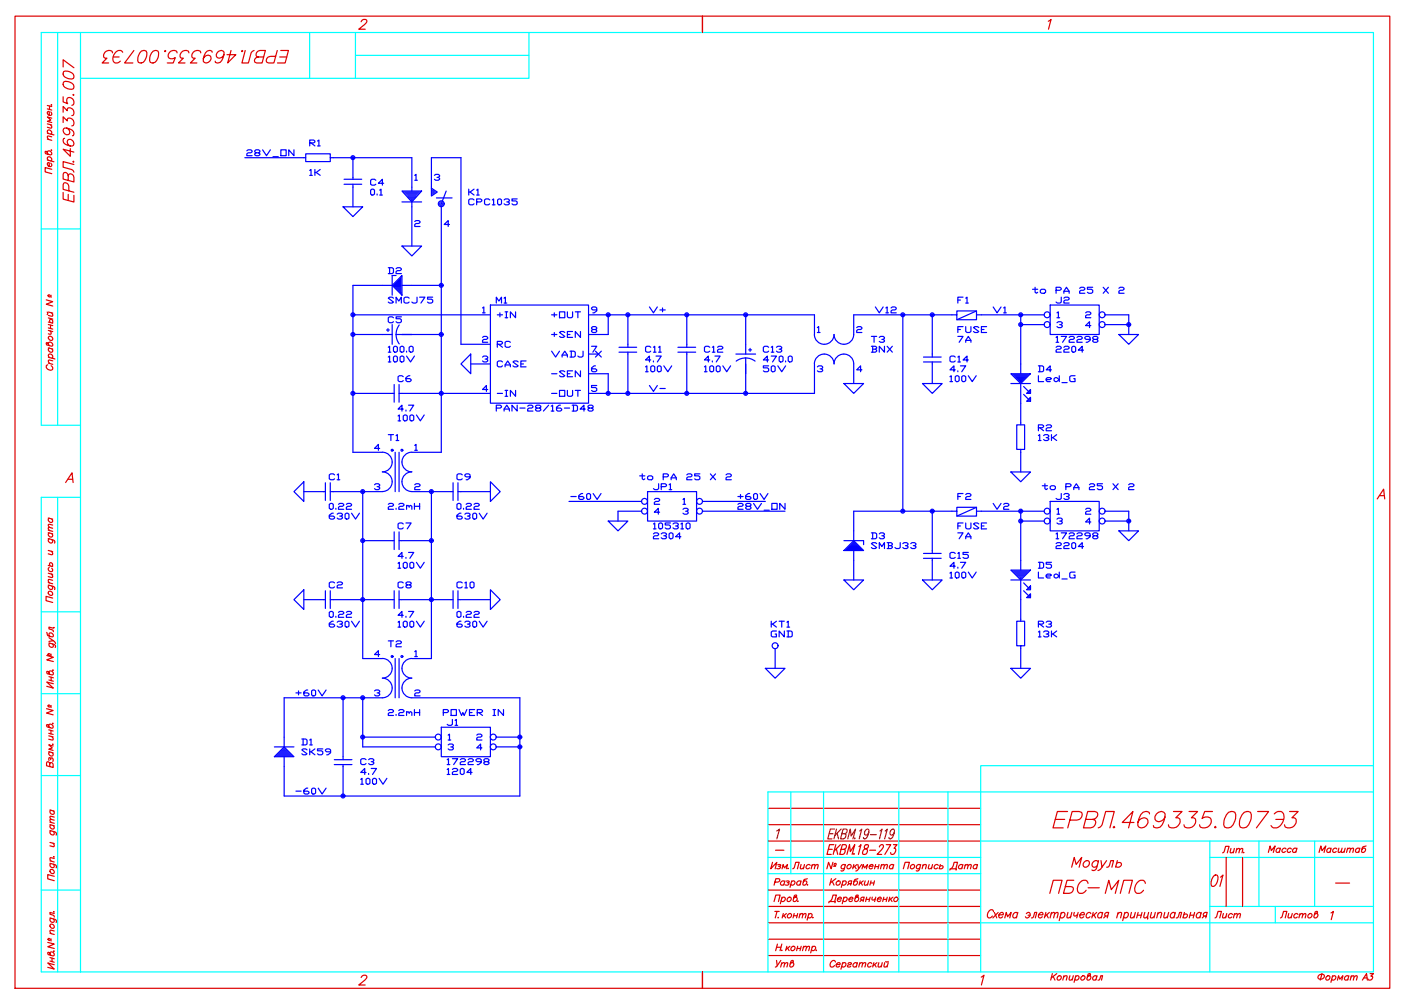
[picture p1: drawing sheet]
<svg xmlns="http://www.w3.org/2000/svg" width="297mm" height="210mm" viewBox="0 0 297 210" stroke-linecap="round" stroke-linejoin="round" font-family="sans-serif">
<!-- layer: FORMATKA -->
<g fill="none" stroke="#0ff" stroke-width=".25">
<path d="M12.2 6.9v83.3M17.1 6.9h274.1v199.2h-274.1zM17.1 6.9h-8.4v83.3h8.4M17.1 16.6h48.5M65.6 6.9v9.7M75.4 6.9v9.7h-9.8M75.4 11.7h36.7M112.1 6.9v9.7h-36.7M8.7 48.5h8.4M12.2 105.4v100.7M17.1 105.4h-8.4v100.7h8.4M8.7 129.7h8.4"/>
<path d="M8.7 147.1h8.4M8.7 164.4h8.4M167.7 167.9v17.3M174.6 167.9v38.2M190.6 167.9v38.2M201 167.9v38.2M207.9 178.3h83.3M256.5 178.3v27.8M266.9 178.3v13.9M278.7 178.3v13.9M291.2 162.3h-83.3v43.8M291.2 167.9h-128.4v38.2"/>
<path d="M8.7 188.7h8.4M162.8 185.2h45.1M162.8 181.8h45.1M207.9 195.7h83.3M256.5 181.8h34.7M256.5 192.2h34.7"/>
</g>
<g fill="none" stroke="#d00" stroke-width=".25">
<path d="M3.2 3.4h291.5v206.1h-291.5zM76.6 4.6a.65 .65 0 0 1 .5-.5 .65 .65 0 0 1 .7 .4l-.5 .7-1.2 1h1.3M148.9 6.9v-3.5v3.5M222.3 4.5l.5-.4-.5 2.1M10 32.4a.44 .44 0 0 1 .7-.3 .44 .44 0 0 1 0 .7l-1-.2-.1-.5 .3 .1 .3 .5M10 33.9l1.4 .4M10 29.5l1 .3M10 28.3l1.4 .3M10 26.3l1 .2M10 22.4l1 .2M10 23.1l1 .2M10.2 34a.41 .41 0 0 1-.1-.7 .41 .41 0 0 1 .7 .1l.2 .3-.2 .4"/>
<path d="M10.2 28.3a.41 .41 0 0 1-.1-.6 .41 .41 0 0 1 .7 0l.2 .3-.2 .4M10.7 26.4l.3 .4-.1 .3-.9-.1M10.8 34.6l.2 .3a.45 .45 0 0 1-.7 .3 .45 .45 0 0 1 0-.7h.1v.8M10.8 23.7l.2 .4a.45 .45 0 0 1-.7 .3 .45 .45 0 0 1 0-.8l.1 .1v.7M11 35.9l-1.4-.4v.9l1.4 .4M11 29l-.9-.1-.1 .3 .3 .4M11 25.1l-1-.3 .8 .7-.8 .2 1 .3M10 66.2l.1 .2-.1 .3M10.1 77.4h-.1a.73 .73 0 0 0 .2 1 .73 .73 0 0 0 1-.2l-.1-.4-.3-.3M10.3 73v-.2a.47 .47 0 0 1 .7-.1 .47 .47 0 0 1-.1 .7l-1-.3-.1-.4h.3l.4 .6M10.3 77l.9 .3M10.3 75.7l1.3 .4"/>
<path d="M10.3 73.8l.9 .2M10.3 70.1l.9 .2M10.3 68.8l.9 .2M10.3 69.5l.9 .3M10.3 68.3l.9 .2M10.3 67.4l.9 .3M10.3 66.2l.9 .2M10.3 71.4a.47 .47 0 0 1 .8 .1 .47 .47 0 0 1-.3 .7l-.5-.5zM10.5 75.8l-.2-.2a.35 .35 0 0 1 0-.4 .35 .35 0 0 1 .5-.1l.4 .4-.2 .4M10.5 73.8a.47 .47 0 0 0 0 .8 .47 .47 0 0 0 .7-.3l-.2-.4M10.6 70.1l.2 .7-.2 .1-.3-.1M10.7 68.4l-.2-.5a.33 .33 0 0 1 .4-.2 .33 .33 0 0 1 .3 .4l-.1 .4"/>
<path d="M10.7 68.9v.8M10.9 66.3l.3 .4-.1 .3-.8-.1M11.2 76.5l-.9-.1v.3l.2 .4M10.2 114.2l1.3 .4 .1 .5M10.2 119.9l1 .2M10.2 116.7l1 .3M10.2 112.9l1 .3M10.2 112.4l1 .3M10.2 109.8l1 .3M10.4 114.3a.49 .49 0 0 0 0 .7 .49 .49 0 0 0 .8-.1l-.2-.5M10.4 113a.46 .46 0 0 0 .1 .8 .46 .46 0 0 0 .7-.4l-.2-.3M10.4 109.9a.47 .47 0 0 0 0 .8 .47 .47 0 0 0 .8-.3l-.2-.4"/>
<path d="M10.6 120a.36 .36 0 0 1-.1-.4 .36 .36 0 0 1 .4-.3l.3 .4-.2 .4M10.9 116.9l.3 .4-.1 .3-.9-.2M11.2 112l-.9-.2-.1 .3 .3 .4M11.2 111.3l-.9-.1-.1 .2 .3 .4M13.9 102.3l1.4-2.1 .2 2.1M14.4 101.6h1M292 105.8l1.4-2.1 .2 2.1M292.5 105.1h1M9.9 139l1.4 .4-1.4 .5 1.4 .4M10.2 124.1l1.3 .4 .1 .5M10.2 123.5l1 .3M10.2 121.5l1 .3"/>
<path d="M10.3 125.4a.47 .47 0 0 1 .7 .1 .47 .47 0 0 1-.2 .7l-.5-.3zM10.4 136.3l1.2 .4 .2 .3-.1 .3M10.4 135.2l.9 .6-.9 .2M10.4 124.1a.46 .46 0 0 0 .1 .7 .46 .46 0 0 0 .7-.2l-.2-.4M10.4 120.3a.46 .46 0 0 0 .1 .8 .46 .46 0 0 0 .7-.3l-.2-.3M10.6 136.4a.47 .47 0 0 0 0 .7 .47 .47 0 0 0 .7-.3l-.2-.3M10.8 138.7v.4M10.9 121.7l.3 .4-.1 .3-.9-.1M11.2 126.8l-1.4-.4v1l1.4 .3M11.2 123l-.9-.1-.1 .3 .3 .4M11.3 135.8l.5 .6M10.3 154a.45 .45 0 0 1 .7-.4 .45 .45 0 0 1 0 .8l-1-.3-.1-.4h.3l.3 .6"/>
<path d="M10.3 159.4l1 .2M10.3 156l1 .2M10.3 154.7l1 .3M10.3 155.5l1 .2M10.4 142.7a.43 .43 0 0 1 .6-.3 .43 .43 0 0 1 0 .7l-1-.3-.1-.4h.4l.3 .6M10.4 143.5l.9 .2M10.4 144.2l.9 .2M10.5 159.4a.47 .47 0 0 0 .1 .8 .47 .47 0 0 0 .7-.3l-.2-.3M10.8 154.9v.7M10.8 143.6v.7M11 156.2l.3 .4-.1 .3-.9-.2M11.2 157.7l-.1 .1"/>
<path d="M11.2 153.3l-.1 .1M11.2 142v.2v-.1M11.3 158.2l-1-.3 .8 .7-.8 .2 1 .3M11.3 145l-1.4-.4 1.4 1.3-1.4-.4M10.5 161.9l-.2-.4h-.3l-.1 .9 1.4 .3v-.6l-.3-.4-.4 .1-.1 .7M10.6 176.1l1.2 .4 .1 .6M10.6 178.6l.9 .3M10.6 174.9l.9 .2M10.6 174.3l.9 .3M10.6 171.7l.9 .3M10.7 160.9l.3-.2 .1 .1 .1 .7M10.7 161.1l-.2-.5a.39 .39 0 0 0-.1 .6"/>
<path d="M10.8 176.1a.5 .5 0 0 0 0 .8 .5 .5 0 0 0 .7-.1l-.2-.5M10.8 174.9a.47 .47 0 0 0 0 .8 .47 .47 0 0 0 .7-.3l-.2-.4M10.8 171.8a.47 .47 0 0 0 0 .8 .47 .47 0 0 0 .7-.4l-.2-.3M11.2 178.8l.3 .4-.1 .3-.8-.2M11.5 173.9l-.8-.2-.1 .3 .2 .4M11.5 173.2l-.8-.1-.1 .2 .2 .4M162.8 178.3h45.1M162.8 174.9h45.1M162.8 171.4h45.1M10.1 199.8l1.4 .4-1.4 .5 1.4 .4M10.6 183l1.2 .4 .1 .6M10.6 194.6l1.2 .4 .1 .6"/>
<path d="M10.6 182.5l.9 .3M10.6 197.9l.9 .2M10.7 184.4a.47 .47 0 0 1 .7 .1 .47 .47 0 0 1-.3 .7l-.4-.3zM10.7 196a.47 .47 0 0 1 .7 .1 .47 .47 0 0 1-.3 .7l-.4-.3zM10.8 183.1a.46 .46 0 0 0 0 .7 .46 .46 0 0 0 .7-.2l-.2-.4M10.8 194.7a.46 .46 0 0 0 0 .7 .46 .46 0 0 0 .7-.3l-.2-.3M10.8 199.1v.4M11.4 181.6v.1M11.4 193.3h.1M11.5 185.8l-1.4-.4v.9l1.4 .4M11.5 182l-.8-.1-.1 .3 .2 .4M11.5 197.4l-.8-.2-.1 .3 .2 .4"/>
<path d="M11.5 193.7l-.9-.2v.3l.8 .3 .1 .3M162.8 199.1h45.1M162.8 195.7h45.1M162.8 192.2h45.1M162.8 188.7h45.1M163.8 182.8l-.4 1.4 1.3-1.4-.4 1.4M164.1 191.1l.4-1.3h.9l-.4 1.3M164.3 187h.8l.2-.6-.8-.1-.4 1.4M164.3 193.2h.9M164.7 193.2l-.3 1.4M164.9 183.4h.6l-.1 .2-.3 .1M165 194.5l.1 .1"/>
<path d="M165.3 183.7l.1 .1v.3h-.7M165.8 190.4l.1-.1a.35 .35 0 0 1 .5 0 .35 .35 0 0 1 .1 .4l-.5 .4-.4-.1M165.8 190.2l-.4 1.4M166.1 193.7l-.3 .9M166.2 194.1l.4 .5M166.4 187a.47 .47 0 0 0-.8 0 .47 .47 0 0 0 .3 .7l.3-.2M166.4 186.8l-.2 .9M166.7 186.8h.6l-.1 .3h-.3M166.7 193.7l-.8 .7M167 190.4l.3-.2a.44 .44 0 0 1 .4 .4 .44 .44 0 0 1-.4 .5 .44 .44 0 0 1-.4-.4zM167.1 193.9l.3-.2a.44 .44 0 0 1 .4 .4 .44 .44 0 0 1-.4 .5 .44 .44 0 0 1-.5-.4zM167.1 187.1l.2 .2-.1 .3h-.7"/>
<path d="M167.8 187l.5-.2a.49 .49 0 0 1 .1 .7 .49 .49 0 0 1-.7 0M167.9 186.8l-.4 1.3M168.3 194.2h.7M168.4 193.7l-.3 .9M168.6 190.2h.2a.47 .47 0 0 1 .1 .7 .47 .47 0 0 1-.7 0l.2-1 .5-.1-.1 .3-.5 .3M169.1 193.7l-.2 .9M169.2 191v.1M169.6 194l.4-.3 .2 .1-.1 .8M169.7 193.7l-.3 .9M169.8 187a.46 .46 0 0 0-.8 0 .46 .46 0 0 0 .3 .7l.4-.2M169.8 186.8l-.2 .9M170.2 194l.4-.3 .3 .1-.2 .8"/>
<path d="M171.2 186.3l-.7 .2-.3 1.1a.47 .47 0 0 0 .8-.2 .47 .47 0 0 0-.4-.6l-.3 .2M171.2 187.6h.1M171.4 193.9l.4-.2a.47 .47 0 0 1 .3 .7 .47 .47 0 0 1-.8 0M171.5 193.7l-.4 1.4M172.3 194.5l.1 .1M175.7 191.4l.1-.3h1.3l-.1 .3M175.9 191.1a1.56 1.56 0 0 0 .7-1.3h.7l-.3 1.3M176.3 186.3l-.4 1.4M176.5 186.9l.3 .8M176.6 182.8l-.4 1.4-.5-1.4-.4 1.4M176.7 183.7h.5M177.2 186.3l-1.2 .9"/>
<path d="M177.4 187l.3-.2a.34 .34 0 0 1 .4 .1 .34 .34 0 0 1 0 .4 .43 .43 0 0 1-.6 .4 .43 .43 0 0 1-.1-.7zM177.6 190.6h.8v-.1a.44 .44 0 0 0-.7 0 .44 .44 0 0 0 .3 .6l.3-.1M178.7 187l.3-.2a.46 .46 0 0 1 .3 .7 .46 .46 0 0 1-.8 0M178.7 186.8l-.3 1.3M178.9 190.4l.2-.1a.35 .35 0 0 1 .4 0 .35 .35 0 0 1 .1 .4l-.5 .4-.4-.1M178.9 190.2l-.3 1.4M179.2 183.5a.46 .46 0 0 0-.8 0 .46 .46 0 0 0 .3 .7l.4-.2M179.2 183.3l-.4 1.2-.5 .1M179.7 183.5a.4 .4 0 0 1 .7-.1 .4 .4 0 0 1-.1 .6 .41 .41 0 0 1-.6 .1 .41 .41 0 0 1 0-.6zM180 190.6h.8l.1-.1a.44 .44 0 0 0-.8 0 .44 .44 0 0 0 .3 .6l.3-.1M180 187.4l-.3 .3M180.4 187.4h-.4l-.1-.4 .3-.2h.4l-.3 .9"/>
<path d="M181 183.3l-.2 .9M181.2 183.7l.3 .5M181.6 190.2a.45 .45 0 0 1 .4 .7 .45 .45 0 0 1-.8 0l.3-1 .4-.1v.3l-.6 .3M181.7 183.3l-.8 .7M181.9 183.3l.1 .9 .7-.9M181.9 186.3l-.7 .3-.2 1a.47 .47 0 0 0 .7-.1 .47 .47 0 0 0-.3-.7l-.3 .2M182 184.2l-.6 .5M182.4 186.8l-.3 .9M182.5 187.1l.3 .6M182.7 190.8l-.4 .3M182.8 184.2l.2-.9 .3 .7 .6-.7-.2 .9M183 186.8l-.8 .6"/>
<path d="M183.1 190.8l-.5-.1v-.3l.6-.2-.2 .9M183.4 186.8l-.1 .8 .3 .1 .4-.3M183.6 190.7h.8M183.8 190.2l-.3 .9M184.2 186.8l-.3 .9M184.3 183.7h.8v-.1a.44 .44 0 0 0-.7-.1 .44 .44 0 0 0 .3 .7l.3-.2M184.5 190.2l-.3 .9M184.6 187.2h.7M184.7 186.8l-.3 .9M184.9 190.2v.4l.1 .2 .6-.2M185.4 186.8l-.2 .9M185.5 183.7h.8"/>
<path d="M185.7 183.3l-.3 .9M185.7 190.2l-.3 .9M186 190.6h.8l.1-.1a.44 .44 0 0 0-.8 0 .44 .44 0 0 0 .3 .6l.3-.1M186.4 183.3l-.3 .9M186.8 183.6l.4-.3 .3 .1-.2 .8M186.9 183.3l-.2 .9M187.3 190.7h.7M187.4 190.2l-.3 .9M187.5 183.6l.4-.3 .3 .1-.2 .8M188.1 190.2l-.2 .9M188.6 190.2l-.2 .9M188.8 190.6l.3 .5"/>
<path d="M189.3 190.2l-.8 .7M189.4 183.5a.47 .47 0 0 0-.7 0 .47 .47 0 0 0 .3 .7l.3-.2M189.5 183.3l-.3 .9M189.7 190.4l.1-.1a.35 .35 0 0 1 .5 0 .35 .35 0 0 1 .1 .4l-.2 .3a.4 .4 0 0 1-.6 .1 .4 .4 0 0 1 .1-.7zM191.5 184.2l.4-1.4h.9l-.3 1.4M193.2 183.5a.41 .41 0 0 1 .6-.1 .41 .41 0 0 1 0 .6 .41 .41 0 0 1-.7 .1 .41 .41 0 0 1 .1-.6zM195.2 183.5a.46 .46 0 0 0-.8 0 .46 .46 0 0 0 .3 .7l.3-.2M195.2 183.3l-.4 1.2-.5 .1M195.7 183.6l.4-.3 .3 .1-.2 .8M195.7 183.3l-.2 .9M197 183.3l-.2 .8 .4 .1 .4-.2M197.7 183.3l-.2 .9"/>
<path d="M198.9 183.5a.46 .46 0 0 0-.7 0 .46 .46 0 0 0 .3 .7l.3-.2M210.6 193.3v-.2a.65 .65 0 0 0-.7-.2 .65 .65 0 0 0-.4 .6l-.2 .5a.55 .55 0 0 0 .4 .7 .55 .55 0 0 0 .7-.5M210.8 193.5l.5 1.1M211.6 193.5l-1.1 1.1M211.8 194h.9v-.4a.62 .62 0 0 0-.8 .2 .62 .62 0 0 0 .1 .8l.6-.2M213 194.6l.3-1.1 .3 .9 .8-.9-.3 1.1M215.7 193.7a.61 .61 0 0 0-.8-.1 .61 .61 0 0 0-.1 .9 .5 .5 0 0 0 .8-.1M215.8 193.5l-.3 1.1M217.6 193.7a.44 .44 0 0 1 .4-.2 .44 .44 0 0 1 .4 .2 .6 .6 0 0 1-.2 .8 .6 .6 0 0 1-.8-.1M218 194h.4M218.7 194.6l.3-.1 .4-1h.4l-.3 1.1M220.2 194h.9v-.4a.62 .62 0 0 0-.8 .2 .62 .62 0 0 0 .1 .8l.6-.2"/>
<path d="M221.7 193.5l-.3 1.1M221.9 194l.4 .6M222.5 193.5l-1 .8M222.8 193.8l.5-.3h.3l-.2 1.1M222.9 193.5l-.3 1.1M223.6 193.8l.5-.3h.2l-.2 1.1M224.9 193.7a.5 .5 0 0 1 .8-.2 .66 .66 0 0 1-.1 .8 .66 .66 0 0 1-.7 .2l-.1-.1M225 193.5l-.4 1.7M226.4 193.5l-.2 1 .4 .1 .4-.3M227.2 183.9l.6-2.1 .4 1.5 1.1-1.5-.5 2.1M227.3 193.5l-.4 1.1M227.8 193.5l-.1 .4 .1 .3 .7-.3"/>
<path d="M228.6 193.5l-.3 1.1M229 194h.9v-.4a.61 .61 0 0 0-.8 .2 .61 .61 0 0 0 .1 .8l.6-.2M229.9 182.8a.59 .59 0 0 1 .8-.3 .59 .59 0 0 1 .2 .8 .65 .65 0 0 1-.6 .6 .65 .65 0 0 1-.7-.6zM231.3 193.7a.61 .61 0 0 0-.9 0 .61 .61 0 0 0 0 .8 .49 .49 0 0 0 .7-.1M231.8 193.5l-.3 1.1M232 194l.3 .6M232.5 193.5l-.9 .8M232.8 182.8a.74 .74 0 0 0-1.1 0 .74 .74 0 0 0 .2 1.1h.3l.4-.3M232.9 182.5l-.4 1.6a.67 .67 0 0 1-1 .4M233.4 182.5l.2 1.4 1-1.4M233.6 183.9l-.3 .4-.5 .3M233.7 193.7a.61 .61 0 0 0-.8-.1 .61 .61 0 0 0-.1 .9 .5 .5 0 0 0 .8-.1"/>
<path d="M233.8 193.5l-.3 1.1M234.4 194.2l-.4 .4M234.6 183.9l.5-.1 .4-1.3h.6l-.4 1.4M234.9 194.2h-.5l-.2-.2 .1-.4 .3-.1h.5l-.4 1.1M236.7 183.1l.8-.2a.4 .4 0 0 1 .2 .6l-.1 .2a.7 .7 0 0 1-1 0M236.9 182.5l-.4 1.4M237 193.8l.4-.3h.4l-.2 1.1M237.1 193.5l-.3 1.1M238.4 193.7a.46 .46 0 0 1 .4-.2 .46 .46 0 0 1 .4 .2 .6 .6 0 0 1-.2 .8 .6 .6 0 0 1-.8-.1M238.5 193.5l-.5 1.7M239.9 193.5l-.2 1 .3 .1 .5-.3M240.7 193.5l-.3 1.1"/>
<path d="M241.2 194h.8M241.3 193.5l-.3 1.1M242.1 193.5l-.3 1.1M242.7 193.5l-.2 1 .4 .1 .4-.3M243.5 193.5l-.3 1.1h.2l-.1 .3M244.1 193.5l-.2 1 .4 .1 .4-.3M244.9 193.5l-.2 1.1M245.5 193.8l.4-.3h.4l-.3 1.1M245.5 193.5l-.3 1.1M247 193.5l-.3 1 .4 .1 .5-.3M247.8 193.5l-.3 1.1M249.1 193.7a.37 .37 0 0 0-.6-.2l-.3 .5v.5a.49 .49 0 0 0 .7-.1"/>
<path d="M249.2 193.5l-.3 1.1M249.4 194.6l.3-.1 .2-.2 .2-.8h.4l-.3 1.1M251 194l.5-.2a.43 .43 0 0 1 .3 .5 .43 .43 0 0 1-.5 .3l-.4-.1M251.1 193.5l-.3 1.1M252.3 194h.8M252.5 193.5l-.4 1.1M253.3 193.5l-.3 1.1M254.6 193.7a.37 .37 0 0 0-.6-.2l-.3 .5v.5a.49 .49 0 0 0 .8-.1M254.7 193.5l-.3 1.1M255.3 194.2l-.4 .4M255.8 194.2h-.5l-.2-.2 .1-.4 .3-.1h.5l-.4 1.1M260 181.8v10.4"/>
<path d="M263.4 181.8v10.4M282.2 193.6l.5-.4-.5 1.8M10.6 202.2a.44 .44 0 0 1 .7-.3 .44 .44 0 0 1-.1 .8l-.9-.3-.2-.4h.3l.4 .6M10.6 203l.9 .3M10.6 203.8l.9 .2M11 203.2v.7M11.4 201.6v.1M11.5 204.5l-1.4-.3 1.4 1.3-1.4-.4M148.9 209.5v-3.4v3.4M162.8 202.6h45.1M164.7 200.8h.9M164.8 200.2l-.3 1.4"/>
<path d="M165.8 200.2l-.4 1.4M166.8 200.6l-.2 1M167 201l.3 .6M167.5 200.6l-.8 .7M167.8 200.8l.3-.2a.44 .44 0 0 1 .4 .5 .44 .44 0 0 1-.4 .4 .44 .44 0 0 1-.4-.3zM169 201.1h.7M169.1 200.6l-.2 1M169.9 200.6l-.3 1M170.3 200.9l.4-.3 .3 .1-.2 .9M170.4 200.6l-.3 1M171 200.9l.4-.3 .2 .1-.1 .9M172.2 200.8l.3-.2a.35 .35 0 0 1 .4 .2 .35 .35 0 0 1 0 .4l-.4 .4-.5-.2"/>
<path d="M172.2 200.6l-.3 1.4M173.1 201.4v.1M177.1 204v-.2a.71 .71 0 0 0-.9 0 .71 .71 0 0 0-.2 .9l.2 .3h.5l.2-.3M177.3 204.5h.8v-.1a.44 .44 0 0 0-.7 0 .44 .44 0 0 0 .3 .6l.3-.2M178.6 204.3l.3-.2a.47 .47 0 0 1 .4 .7 .47 .47 0 0 1-.8 0M178.7 204.1l-.4 1.4M179.8 204.3l.1-.1a.41 .41 0 0 1 .6 .1l-.7 .3-.1 .2 .2 .2 .5-.2M181.7 204.3a.47 .47 0 0 0-.8 0 .47 .47 0 0 0 .4 .7l.3-.2M181.8 204.1l-.3 .9M182.2 204.4l.4-.3 .3 .1-.2 .8M182.3 204.1l-.2 .9M182.9 204.4l.4-.3 .2 .1-.1 .8"/>
<path d="M184.8 204.3a.46 .46 0 0 0-.7 0 .46 .46 0 0 0 .3 .7l.3-.2M185.3 204.1l-.3 .9M185.4 204.5l.4 .5M185.9 204.1l-.8 .7M186.3 204.1l-.1 .9h.3l.4-.2M187.1 204.1l-.3 .9M187.6 204.1l-.2 .9h.3l.4-.2M187.8 203.8l.2 .2 .3-.2M188.3 204.1l-.2 .9M208 207.2l.6-.4-.5 2M223.1 206.4l-.3 1.4M223.3 207l.4 .8"/>
<path d="M224.1 206.4l-1.2 .9M224.3 207.1l.3-.2a.44 .44 0 0 1 .4 .4 .44 .44 0 0 1-.4 .4 .44 .44 0 0 1-.5-.3zM225.5 207.2l.4-.3 .3 .1-.1 .8M225.6 206.9l-.3 .9M226.9 206.9l-.2 .8 .3 .1 .4-.2M227.6 206.9l-.3 .9M228 207.1l.4-.2a.47 .47 0 0 1 .3 .7 .47 .47 0 0 1-.8 0M228.1 206.9l-.4 1.4M229.3 207.1l.2-.1a.35 .35 0 0 1 .4 0 .35 .35 0 0 1 .1 .4l-.1 .2a.4 .4 0 0 1-.7 .1 .4 .4 0 0 1 .1-.6zM230.9 206.9a.45 .45 0 0 1 .3 .7 .45 .45 0 0 1-.8 0l.3-1 .4-.2v.3l-.5 .4M232.5 207.1a.47 .47 0 0 0-.7 0 .47 .47 0 0 0 .3 .7l.3-.2M232.6 206.9l-.3 .9"/>
<path d="M232.8 207.8l.3-.1 .3-.8h.4l-.3 .9M279.6 206.8a.62 .62 0 0 1 .7-.3 .62 .62 0 0 1 .4 .7 .64 .64 0 0 1-.7 .5 .64 .64 0 0 1-.5-.7zM280.3 206.4l-.4 1.4M281.2 207.1l.3-.2a.44 .44 0 0 1 .4 .4 .44 .44 0 0 1-.3 .4 .44 .44 0 0 1-.5-.3zM282.5 207.1l.2-.1a.35 .35 0 0 1 .4 0 .35 .35 0 0 1 .1 .4l-.4 .4-.5-.2M282.5 206.9l-.3 1.4M283.6 207.8l.2-.9 .3 .7 .6-.7-.2 .9M285.9 207.1a.47 .47 0 0 0-.8 0 .47 .47 0 0 0 .4 .7l.3-.2M286 206.9l-.3 .9M286.5 206.9l-.2 .9"/>
<circle cx="10.4" cy="138.8" r=".24"/>
<circle cx="10.4" cy="199.2" r=".25"/>
<circle cx="177" cy="183.3" r=".24"/>
</g>
<!-- layer: Dimension -->
<g fill="none" stroke="#d00" stroke-width=".25">
<path d="M176.8 179.1h-.9l-.6 2.1h.9M177.2 179.1l-.6 2.1M177.3 180l.3 1.2M178.2 179.1l-1.4 1.4M182.1 179.5l.4-.4-.5 2.1M183.4 179.2l-.1 .6a.65 .65 0 0 1 .6 .8 .65 .65 0 0 1-1 .4l.2-.7 .4-.3a.62 .62 0 0 0 .6-.8zM186.4 179.6l.4-.5h.3l.2 .2-.2 .6-1.1 1.3h.9M187.9 179.1h1l-1.3 2.1M189.4 179.1h.8l-.6 .8h.2a.8 .8 0 0 1-.1 .9 .8 .8 0 0 1-.8 .3l-.1-.3M164.4 180.3h1.8M175.6 180.1h.9M178.3 180.1h.7l.1 .1 .1 .3-.3 .6-.9 .1 .6-2.1h.6l.2 .2v.4l-.4 .4"/>
<path d="M179.6 181.2l.5-2.1 .2 1.5 .9-1.5-.5 2.1M181.1 181l-.1 .2 .1-.1M184.4 180.3h1.2M257.5 185.6l.5-.1a1.77 1.77 0 0 1-.7 2.4h-.3a1.82 1.82 0 0 1 .5-2.3zM258.8 186l.5-.5-.7 2.4"/>
</g>
<!-- layer: 0 -->
<g fill="none" stroke="#991b1e" stroke-width=".25">
<path d="M164.7 176.2l.6-.4-.6 2.1M175.8 176.8h.8M177 175.8h-.9l-.6 2.1h.9M177.4 175.8l-.6 2.1M177.5 176.7l.3 1.2M178.3 175.8l-1.3 1.4M178.5 176.8l.8 .1 .1 .3a.68 .68 0 0 1-.6 .7h-.6l.6-2.1h.6l.2 .2-.1 .6-.4 .2M179.7 177.9l.6-2.1 .2 1.5 .9-1.5-.6 2.1M181.2 177.7v.2l.1-.1M182.3 176.2l.4-.4-.5 2.1M184.2 176.5l-.6 .6a.66 .66 0 0 1-.2-.9 .66 .66 0 0 1 .8-.3 2 2 0 0 1-.8 2l-.3-.1v-.2M184.6 177h1.2"/>
<path d="M186.6 176.2l.4-.4-.5 2.1M187.7 176.2l.4-.4-.5 2.1M189.6 176.5l-.6 .6a.67 .67 0 0 1-.2-.9 .67 .67 0 0 1 .8-.3 2 2 0 0 1-.8 2l-.3-.1v-.2"/>
</g>
<!-- layer: 1 -->
<g fill="none" stroke="#00f" stroke-width=".25">
<path d="M51.9 33.4h12.5M70 33.4v-.8h-5.2v1.7h5.2v-.9h17.3v7.1M72.9 39.1h3.8M72.9 38h3.8M74.8 33.4v4.6M74.8 39.1v4.8M87.9 37.2l.3-.2v1.2M87.9 38.2h.6M91.5 39.9l1.2 .8-1.2 .9v-8.2h6.2v39.6h6.3M92.1 37.2l.3-.2h.5l.3 .2v.2l-.5 .2M92.9 37.6l.3 .2v.2l-.3 .2h-.5l-.3-.2M72.7 43.9h4.2l-2.1 2z"/>
<path d="M83.1 58.4v4.2M85.2 40.5h4.2l-2.1 2.3zM85.2 58.4v4.2l-2.1-2.1zM85.2 52.2h4.2l-2.1 2.1zM85.2 42.8h4.2M85.6 40.7h3.4M85.9 40.9h2.9M86.1 41.1h2.5M86.3 41.4h2.1M86.5 41.6h1.6M86.5 41.8h1.6M86.7 42h1.2"/>
<path d="M86.9 42.2h.8M87.1 42.4h.4M87.3 42.6h.1M87.3 42.8v9.4M87.9 47l.3-.2h.6l.3 .2v.2l-.3 .2h-.6l-.3 .2v.4h1.2M91.7 40.3h.2M91.7 40.5h.4M91.7 40.7h.8M91.7 40.9h.4M91.7 41.1h.2M92.5 42h3.3M93.1 43h.3"/>
<path d="M93.1 43.2h.3M93.1 43.4h.9M93.4 42.8h.2M93.4 43.6h.4M93.6 43.9v52h-6.3a2.08 2.08 0 0 0-2.1 2.1 2.08 2.08 0 0 0 2.1 2 2.08 2.08 0 0 0-2.1 2.1 2.08 2.08 0 0 0 2.1 2.1M93.8 43h.2M93.8 43.2h.2M94.6 40.5l-1 2.7M74.8 70.9h8.3M74.8 66.8h29.2M81.1 60.5h-6.3v35.4h6.3M83.1 68.8v4.2"/>
<path d="M84 70.9l.2 1.3 .4 .7M84 70.9h9.6M84.6 68.9l-.4 .8-.2 1.2M87.3 60.5h6.3M99.8 75.1v4.1l-2.1-2zM102.3 65.3l.3-.2v1.2M102.3 66.3h.6M104 64.7h20.8v20.8h-20.8zM124.8 66.8h47.9v4.1a2.08 2.08 0 0 0 2 2.1 2.08 2.08 0 0 0 2.1-2.1 2.08 2.08 0 0 0 2.1 2.1 2.08 2.08 0 0 0 2.1-2.1v-4.1h21.9v-.9h4.1v1.9h-4.1v-1M124.8 79.2h4.2v4.2M126.2 77.6h-.2l-.6 .4v.6l.3 .2h.5l.3-.2v-.2l-.3-.2h-.8M126.5 65.7h-.8l-.3-.2v-.2l.3-.2h.5l.3 .2v.6l-.5 .4h-.3"/>
<path d="M129 66.8v4.1M131.2 73.6h3.8M131.2 74.7h3.8M133.1 66.8v6.8M133.1 74.7v8.7M143.7 73.6h3.8M143.7 74.7h3.8M145.6 66.8v6.8M145.6 74.7v8.7M156 75.1h4.2M158.1 75.9l1.2 .2 .8 .5M158.1 75.9l-1.3 .2-.7 .5"/>
<path d="M158.1 66.8v8.3M158.1 75.9v7.5M158.7 74.2h.6M159 73.9v.6M173.3 69.5l.3-.2v1.2M173.3 77.8l.3-.2h.5l.3 .2v.2l-.3 .2h-.2M173.3 70.5h.6M174.1 78.2l.3 .2v.2l-.3 .2h-.5l-.3-.2M181.6 69.5l.3-.2h.6l.2 .2v.2l-.2 .2h-.6l-.3 .2v.4h1.1M182.7 78.4h-1.1l.9-.8v1.2M191.4 66.8v41.6M195.8 75.7h3.7"/>
<path d="M195.8 76.7h3.7M197.7 66.8v8.9M197.7 76.7v4.6M207 66.8h14.4M207 65.9l-4.1 1.9M214.3 79.2h4.2l-2.1 2.1zM214.7 79.5h3.4M215 79.7h2.9M215.1 79.9h2.6M216.4 66.8v12.4M216.4 68.8h5M222.7 64.7h10.4v6.2h-10.4z"/>
<path d="M230.2 66.3l.2-.2h.6l.3 .2v.2l-.3 .3h-.6l-.2 .2v.4h1.1M231.3 69h-1.1l.8-.8v1.3M232 72l-.3-.3v-.2l.3-.2h.5l.3 .2v.2l-.3 .3h-.5l-.3 .2v.2l.3 .2h.5l.3-.2v-.2l-.3-.2M234.3 66.8h5v4.1M234.3 68.8h5M237.2 70.9h4.2l-2.1 2.1zM74.8 83.4h8.3M80.5 95.1h-1.1l.8-.9v1.3M81.1 95.9a2.08 2.08 0 0 1 2 2.1 2.08 2.08 0 0 1-2 2 2.08 2.08 0 0 1 2 2.1 2.08 2.08 0 0 1-2 2.1M83.6 81.5v3.8M83.8 95.9v8.3M84.6 81.5v3.8"/>
<path d="M84.6 95.9v8.3M85.2 83.4h18.8M87.9 94.4l.3-.2v1.3M87.9 95.5h.6M126.5 81.7h-1.1v.5h.8l.3 .2v.4l-.3 .2h-.5l-.3-.2M178.9 81.3h4.2l-2.1 2.1zM181 81.3v-4.1a2.08 2.08 0 0 0-2.1-2.1 2.08 2.08 0 0 0-2.1 2.1 2.08 2.08 0 0 0-2.1-2.1 2.08 2.08 0 0 0-2 2.1v6.2h-47.9M195.6 81.3h4.2l-2.1 2.1zM214.3 81.3h4.2M215.4 80.1h2.1M215.6 80.3h1.6M215.8 80.5h1.2"/>
<path d="M216 80.7h.8M216.2 80.9h.4M216.4 81.1h.1M216.4 95.3h.8v-5.2h-1.6v5.2h.8v4.8M216.4 81.3v8.8M217 82l1.1 1M217 83.6l1.1 1.1M218.1 84.9h.2M218.3 84.7h.1M218.5 82.6v.8h-.8zM218.5 84.2v.9h-.8zM64.4 102.1v4.2l-2.1-2.1z"/>
<path d="M64.4 104.2h4.2M69 102.4v3.7M70 102.4v3.7M70.7 104.2h10.4M76.9 114.6h6.7M76.9 104.2v35.4h4.2M79.4 102.8l.3-.2h.5l.3 .2v.2l-.5 .2M80.2 103.2l.3 .2v.2l-.3 .2h-.5l-.3-.2M83.6 112.8v3.7M84.6 112.8v3.7M84.6 114.6h6.9M87.3 104.2h8.3"/>
<path d="M87.9 102.8l.3-.2h.6l.3 .2v.2l-.3 .2h-.6l-.3 .2v.4h1.2M91.5 104.2v35.4h-4.2a2.08 2.08 0 0 0-2.1 2.1 2.08 2.08 0 0 0 2.1 2.1 2.08 2.08 0 0 0-2.1 2.1 2.08 2.08 0 0 0 2.1 2h22.9v20.9h-50v-8.4M96.1 102.4v3.7M97.1 102.4v3.7M97.7 104.2h6.3M104 102.1l2.1 2.1-2.1 2.1zM120.6 106.3h15.4M129 110.5h4.1l-2.1 2.1zM136 108.4h-5v2.1M137.3 104.2h10.4v6.3h-10.4zM138.7 105.9l.3-.2h.6l.3 .2v.2l-.3 .2h-.6l-.3 .2v.4h1.2M139.9 108.6h-1.2l.9-.8v1.2"/>
<path d="M144.8 105.9l.3-.2v1.2M144.8 108l.3-.2h.5l.3 .2v.2l-.3 .2h-.2M144.8 106.9h.6M145.6 108.4l.3 .2v.2l-.3 .2h-.5l-.3-.2M148.9 106.3h13.4M148.9 108.4h17.5M166.4 106.7v1.3l-1.1-1.3v1.3M178.9 114.6h4.2M179.4 116.5h3.3M179.5 116.3h3M179.8 116.1h2.5M180 115.9h2"/>
<path d="M180.2 115.7h1.6M180.4 115.5h1.2M180.6 115.3h.8M180.8 115.1h.4M181 114.6l2.1 2.1h-4.2zM181 114.8h.1M181 116.7v6.3M195.8 117.3h3.7M195.8 118.4h3.7M197.7 108.4v8.9M197.7 118.4v4.6M202.9 108.4v1h4.1v-1.8h-4.1v.8h-21.9v6.2"/>
<path d="M207 107.6l-4.1 1.8M208.1 108.4h13.3M214.3 100.1h4.2l-2.1 2zM216.4 108.4v12.5M216.4 110.5h5M222.7 106.3h10.4v6.3h-10.4zM230.2 108l.2-.2h.6l.3 .2v.2l-.3 .2h-.6l-.2 .2v.4h1.1M231.3 110.7h-1.1l.8-.9v1.3M232 113.6l-.3-.2v-.2l.3-.2h.5l.3 .2v.2l-.3 .2h-.5l-.3 .2v.2l.3 .2h.5l.3-.2v-.2l-.3-.2M234.3 108.4h5v4.2M234.3 110.5h5M237.2 112.6h4.2l-2.1 2z"/>
<path d="M64.4 125v4.2l-2.1-2.1zM64.4 127.1h4.2M69 125.3v3.7M70 125.3v3.7M70.7 127.1h12.4M80.5 138.8h-1.1l.8-.8v1.2M81.1 139.6a2.08 2.08 0 0 1 2 2.1 2.08 2.08 0 0 1-2 2.1 2.08 2.08 0 0 1 2 2.1 2.08 2.08 0 0 1-2 2M83.6 125.3v3.7M83.8 139.6v8.3M84.6 125.3v3.7M84.6 139.6v8.3M85.2 127.1h10.4"/>
<path d="M87.9 138.2l.3-.2v1.2M87.9 139.2h.6M96.1 125.3v3.7M97.1 125.3v3.7M97.7 127.1h6.3M104 125l2.1 2.1-2.1 2.1zM164.3 137.5v4.2M178.9 123h4.2l-2.1 2zM195.6 123h4.2l-2.1 2zM214.3 120.9h4.2l-2.1 2.1zM214.3 123h4.2M214.7 121.1h3.4"/>
<path d="M215 121.3h2.9M215.1 121.5h2.6M215.4 121.7h2.1M215.6 121.9h1.6M215.8 122.1h1.2M216 122.3h.8M216.2 122.5h.4M216.4 122.8h.1M216.4 136.9h.8v-5.2h-1.6v5.2h.8v4.8M216.4 123v8.7M217 123.6l1.1 1M217 125.3l1.1 1"/>
<path d="M217.7 126.7l.8-.8v.8zM218.1 126.5h.2M218.3 126.3h.1M218.5 124.2v.8h-.8zM58.2 158.4h4.1M59 159.8h2.5M59.2 159.6h2.1M59.4 159.4h1.7M59.6 159.2h1.3M59.8 159h.9M60 158.8h.5M60.2 158.6h.1"/>
<path d="M70.1 159.4h-.8l-.3-.2v-.2l.3-.2h.5l.3 .2v.6l-.6 .4h-.2M72.7 147.9v13.2M76.9 147.9v10.5h15.4M76.9 156.3h15.4M79.4 146.5l.3-.2h.5l.3 .2v.2l-.3 .2h-.2M80.2 146.9l.3 .2v.2l-.3 .2h-.5l-.3-.2M81.1 147.9h-20.9v10.5M87.9 146.5l.3-.2h.6l.3 .2v.2l-.3 .2h-.6l-.3 .2v.4h1.2M93.6 154.2h10.4v6.2h-10.4zM105.2 158.4h5M105.2 156.3h5M162.3 141.7h4.1l-2.1 2.1z"/>
<path d="M214.3 141.7h4.2l-2.1 2.1zM58.2 160.4l2-2 2.1 2zM58.6 160.2h3.3M58.8 160h2.9M70.9 161.1h3.7M70.9 162.1h3.7M72.7 162.1v6.7M102.9 161.5l-.3-.2v-.2l.3-.2h.5l.3 .2v.2l-.3 .2h-.5l-.3 .2v.2l.3 .2h.5l.3-.2v-.2l-.3-.2"/>
<circle cx="74.8" cy="33.4" r=".41"/>
<circle cx="74.8" cy="33.4" r=".2"/>
<circle cx="93.6" cy="43.2" r=".62"/>
<circle cx="74.8" cy="70.9" r=".41"/>
<circle cx="74.8" cy="66.7" r=".41"/>
<circle cx="74.8" cy="66.7" r=".2"/>
<circle cx="74.8" cy="70.9" r=".2"/>
<circle cx="93.6" cy="60.5" r=".41"/>
<circle cx="93.6" cy="70.9" r=".41"/>
<circle cx="93.6" cy="70.9" r=".2"/>
<circle cx="93.6" cy="60.5" r=".2"/>
<circle cx="128.9" cy="66.7" r=".41"/>
<circle cx="128.9" cy="66.7" r=".2"/>
<circle cx="133.1" cy="66.7" r=".41"/>
<circle cx="133.1" cy="66.7" r=".2"/>
<circle cx="145.6" cy="66.7" r=".41"/>
<circle cx="145.6" cy="66.7" r=".2"/>
<circle cx="158.1" cy="66.7" r=".41"/>
<circle cx="158.1" cy="66.7" r=".2"/>
<circle cx="197.7" cy="66.7" r=".41"/>
<circle cx="197.7" cy="66.7" r=".2"/>
<circle cx="216.4" cy="66.7" r=".41"/>
<circle cx="216.4" cy="68.8" r=".41"/>
<circle cx="216.4" cy="68.8" r=".2"/>
<circle cx="216.4" cy="66.7" r=".2"/>
<circle cx="222" cy="68.8" r=".62"/>
<circle cx="222" cy="66.7" r=".62"/>
<circle cx="233.7" cy="68.8" r=".62"/>
<circle cx="233.7" cy="66.7" r=".62"/>
<circle cx="239.3" cy="68.8" r=".41"/>
<circle cx="239.3" cy="68.8" r=".2"/>
<circle cx="74.8" cy="83.4" r=".41"/>
<circle cx="74.8" cy="83.4" r=".2"/>
<circle cx="93.6" cy="83.4" r=".41"/>
<circle cx="93.6" cy="83.4" r=".2"/>
<circle cx="128.9" cy="83.4" r=".41"/>
<circle cx="128.9" cy="83.4" r=".2"/>
<circle cx="133.1" cy="83.4" r=".41"/>
<circle cx="133.1" cy="83.4" r=".2"/>
<circle cx="145.6" cy="83.4" r=".41"/>
<circle cx="145.6" cy="83.4" r=".2"/>
<circle cx="158.1" cy="83.4" r=".41"/>
<circle cx="158.1" cy="83.4" r=".2"/>
<circle cx="76.9" cy="104.2" r=".41"/>
<circle cx="76.9" cy="114.6" r=".41"/>
<circle cx="76.9" cy="104.2" r=".2"/>
<circle cx="76.9" cy="114.6" r=".2"/>
<circle cx="91.5" cy="114.6" r=".41"/>
<circle cx="91.5" cy="104.2" r=".41"/>
<circle cx="91.5" cy="104.2" r=".2"/>
<circle cx="91.5" cy="114.6" r=".2"/>
<circle cx="136.6" cy="108.4" r=".62"/>
<circle cx="136.6" cy="106.3" r=".62"/>
<circle cx="148.3" cy="106.3" r=".62"/>
<circle cx="148.3" cy="108.4" r=".62"/>
<circle cx="191.4" cy="108.4" r=".41"/>
<circle cx="191.4" cy="108.4" r=".2"/>
<circle cx="197.7" cy="108.4" r=".41"/>
<circle cx="197.7" cy="108.4" r=".2"/>
<circle cx="216.4" cy="108.4" r=".41"/>
<circle cx="216.4" cy="110.5" r=".41"/>
<circle cx="222" cy="110.5" r=".62"/>
<circle cx="222" cy="108.4" r=".62"/>
<circle cx="233.7" cy="108.4" r=".62"/>
<circle cx="233.7" cy="110.5" r=".62"/>
<circle cx="239.3" cy="110.5" r=".41"/>
<circle cx="239.3" cy="110.5" r=".2"/>
<circle cx="76.9" cy="127.1" r=".41"/>
<circle cx="76.9" cy="127.1" r=".2"/>
<circle cx="91.5" cy="127.1" r=".41"/>
<circle cx="91.5" cy="127.1" r=".2"/>
<circle cx="164.3" cy="136.9" r=".62"/>
<circle cx="72.7" cy="147.9" r=".41"/>
<circle cx="72.7" cy="147.9" r=".2"/>
<circle cx="76.9" cy="147.9" r=".41"/>
<circle cx="76.9" cy="156.3" r=".41"/>
<circle cx="76.9" cy="156.3" r=".2"/>
<circle cx="76.9" cy="147.9" r=".2"/>
<circle cx="92.9" cy="158.4" r=".62"/>
<circle cx="92.9" cy="156.3" r=".62"/>
<circle cx="104.6" cy="156.3" r=".62"/>
<circle cx="104.6" cy="158.4" r=".62"/>
<circle cx="110.2" cy="158.4" r=".41"/>
<circle cx="110.2" cy="156.3" r=".41"/>
<circle cx="110.2" cy="156.3" r=".2"/>
<circle cx="110.2" cy="158.4" r=".2"/>
<circle cx="72.7" cy="168.8" r=".41"/>
<circle cx="72.7" cy="168.8" r=".2"/>
</g>
<text font-size="7.1" fill="#d00" x="222.2" y="176.7">ЕРВЛ.469335.007Э3</text>
<g font-size="5.7" fill="#d00">
<text x="20.8" y="14.5">ЕРВЛ.469335.007Э3</text>
<text x="16.9" y="44.1" transform="rotate(-90 16.9 44.1)">ЕРВЛ.469335.007</text>
<text x="221.5" y="190.5">ПБС-МПС</text>
</g>
<text font-size="4.9" fill="#d00" x="75.1" y="209.9">2</text>
<g font-size="4.4" fill="#00f">
<text x="51.5" y="34.6">28V_ON</text>
<text x="64.9" y="38.5">1K</text>
<text x="77.6" y="40.6">C4</text>
<text x="98.4" y="42.7">K1</text>
<text x="98.4" y="44.8">CPC1035</text>
<text x="93.1" y="49.4">4</text>
<text x="81.5" y="59.3">D2</text>
<text x="81.5" y="65.6">SMCJ75</text>
<text x="104.4" y="65.6">M1</text>
<text x="202.1" y="65.6">F1</text>
<text x="218" y="63.5">to PA 25 X 2</text>
<text x="223" y="65.6">J2</text>
<text x="136.9" y="67.7">V+</text>
<text x="184.9" y="67.7">V12</text>
<text x="209.5" y="67.7">V1</text>
<text x="101.2" y="78">3</text>
<text x="135.8" y="78">4.7</text>
<text x="148.5" y="78">4.7</text>
<text x="83.6" y="82.2">C6</text>
<text x="104.4" y="79">CASE</text>
<text x="116.1" y="81.1">-SEN</text>
<text x="160.9" y="80.1">50V</text>
<text x="200.4" y="80.1">4.7</text>
<text x="219.4" y="80.1">D4</text>
<text x="219.4" y="82.2">Led_G</text>
<text x="83.6" y="88.5">4.7</text>
<text x="101.2" y="84.3">4</text>
<text x="104.4" y="85.4">-IN</text>
<text x="104.4" y="88.5">PAN-28/16-D48</text>
<text x="116.1" y="85.4">-OUT</text>
<text x="136.9" y="84.3">V-</text>
<text x="68.8" y="103">C1</text>
<text x="96" y="103">C9</text>
<text x="120.3" y="107.2">-60V</text>
<text x="134.8" y="103">to PA 25 X 2</text>
<text x="137.6" y="105.1">JP1</text>
<text x="155.6" y="107.2">+60V</text>
<text x="202.1" y="107.2">F2</text>
<text x="220.1" y="105.1">to PA 25 X 2</text>
<text x="223" y="107.2">J3</text>
<text x="68.8" y="109.4">0.22</text>
<text x="81.5" y="109.4">2.2mH</text>
<text x="96" y="109.4">0.22</text>
<text x="209.5" y="109.4">V2</text>
<text x="68.8" y="125.9">C2</text>
<text x="83.6" y="125.9">C8</text>
<text x="96" y="125.9">C10</text>
<text x="200.4" y="121.7">4.7</text>
<text x="219.4" y="121.7">D5</text>
<text x="219.4" y="123.8">Led_G</text>
<text x="68.8" y="132.3">0.22</text>
<text x="83.6" y="132.3">4.7</text>
<text x="96" y="132.3">0.22</text>
<text x="61.7" y="148.9">+60V</text>
<text x="75.5" y="163.3">C3</text>
<text x="75.5" y="165.5">4.7</text>
<text x="93.8" y="165.5">1204</text>
<text x="61.7" y="169.7">-60V</text>
</g>
<g font-size="4.4" fill="#d00">
<text x="167.2" y="185.6">Лист</text>
<text x="200.4" y="185.6">Дата</text>
<text x="258.2" y="182">Лит.</text>
<text x="268.1" y="182">Масса</text>
<text x="278.7" y="182">Масштаб</text>
<text x="256.8" y="195.8">Лист</text>
<text x="163.3" y="206.4">Утв</text>
<text x="287.9" y="209.2">А3</text>
</g>
<text font-size="4.4" fill="#0ff" x="270.6" y="195.8">Листов</text>
<g font-size="4" fill="#00f">
<text x="64.9" y="32.1">R1</text>
<text x="81.5" y="69.5">C5</text>
<text x="104.4" y="68.4">+IN</text>
<text x="116.1" y="68.4">+OUT</text>
<text x="124.5" y="71.6">8</text>
<text x="202.1" y="71.6">FUSE</text>
<text x="223.3" y="70.6">3</text>
<text x="81.5" y="75.8">100.0</text>
<text x="101.2" y="73.7">2</text>
<text x="104.4" y="74.8">RC</text>
<text x="116.1" y="72.7">+SEN</text>
<text x="116.1" y="76.9">VADJ</text>
<text x="124.5" y="75.8">7</text>
<text x="135.8" y="75.8">C11</text>
<text x="160.9" y="75.8">C13</text>
<text x="183.8" y="73.7">T3</text>
<text x="202.1" y="73.7">7A</text>
<text x="223" y="75.8">2204</text>
<text x="81.5" y="94.5">T1</text>
<text x="219.4" y="92.4">R2</text>
<text x="83.6" y="113.2">C7</text>
<text x="202.1" y="113.2">FUSE</text>
<text x="223.3" y="112.2">3</text>
<text x="83.6" y="119.6">4.7</text>
<text x="137.6" y="115.4">2304</text>
<text x="183.8" y="115.4">D3</text>
<text x="183.8" y="117.5">SMBJ33</text>
<text x="200.4" y="119.6">C15</text>
<text x="202.1" y="115.4">7A</text>
<text x="223" y="117.5">2204</text>
<text x="162.6" y="134.1">KT1</text>
<text x="219.4" y="134.1">R3</text>
<text x="81.5" y="138.3">T2</text>
<text x="81.5" y="152.8">2.2mH</text>
<text x="93.1" y="152.8">POWER IN</text>
<text x="93.8" y="154.9">J1</text>
<text x="63.1" y="159.1">D1</text>
<text x="94.2" y="160.2">3</text>
<text x="100.2" y="160.2">4</text>
</g>
<g font-size="3.1" fill="#d00">
<text x="9.2" y="64.2">о</text>
<text x="9.2" y="151">о</text>
</g>
<g font-size="2.6" fill="#d00">
<text x="10.6" y="134.4">.</text>
<text x="282.2" y="188.4">-</text>
</g>
</svg>
